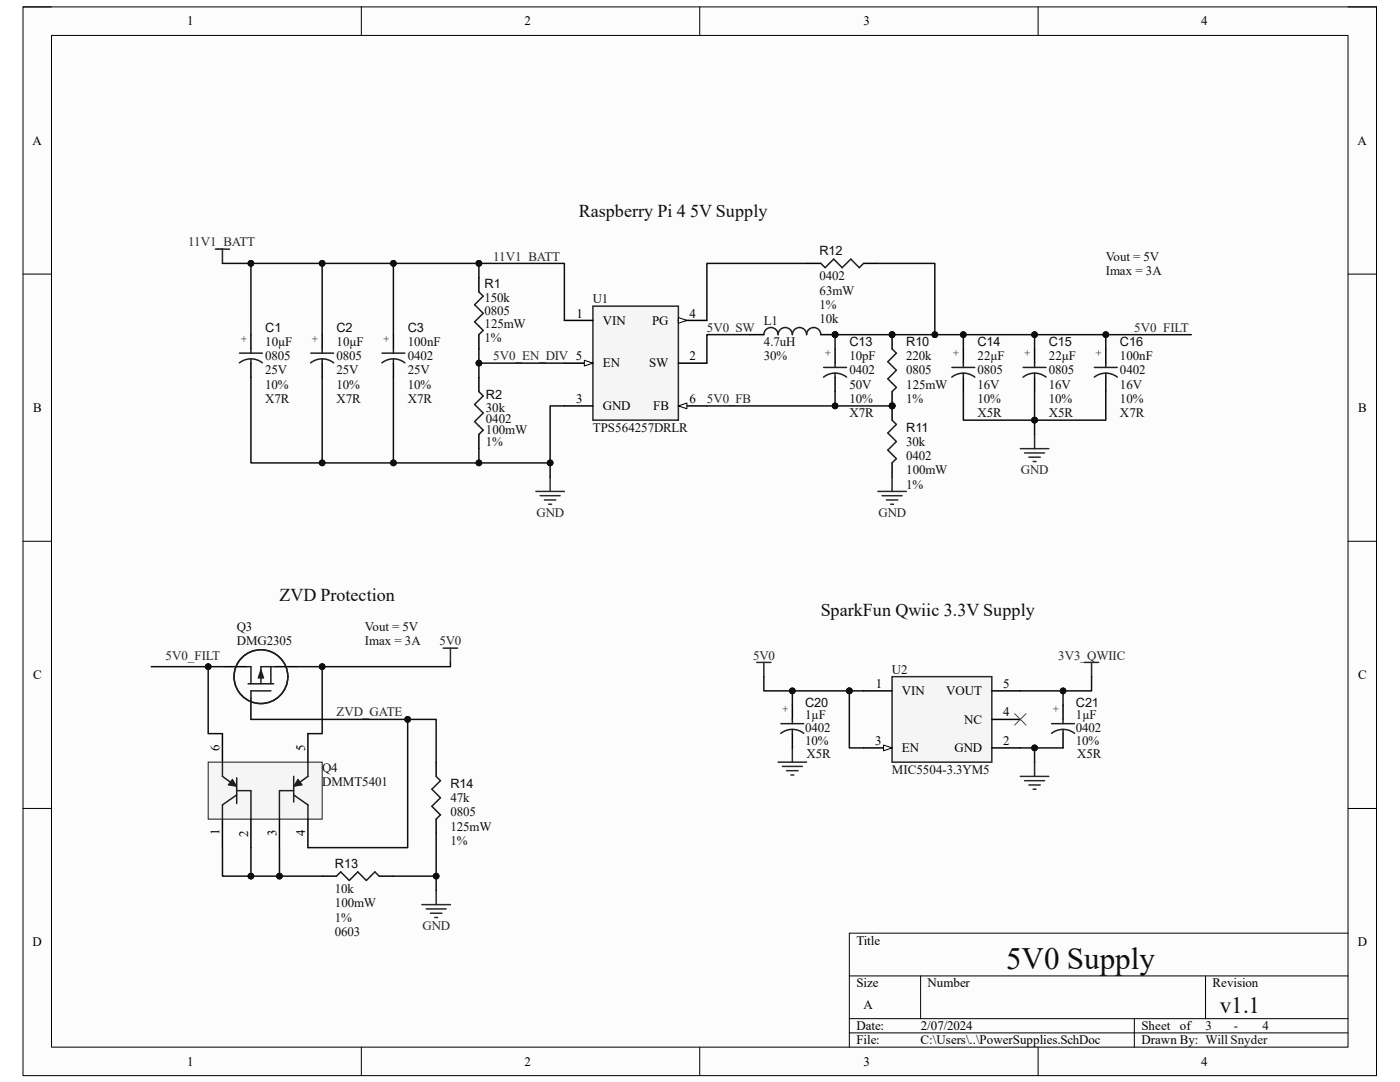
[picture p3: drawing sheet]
<svg xmlns="http://www.w3.org/2000/svg" width="279mm" height="216mm" viewBox="0 0 279 216" stroke-linecap="round" stroke-linejoin="round" font-family="sans-serif">
<path d="M4.6 1.4h270.1v213.2h-270.1z" fill-rule="evenodd" fill="#fcfcfc"/>
<path d="M4.6 1.4h270.1v213.2h-270.1z" fill="none" stroke="#000" stroke-width=".2"/>
<path d="M10.3 7.1h258.7v201.8h-258.7z" fill-rule="evenodd" fill="#fcfcfc"/>
<g fill="none" stroke="#000" stroke-width=".2">
<path d="M4.6 1.4h5.7M10.3 7.1h258.7v201.8h-258.7zM72.1 1.4v5.7M139.6 1.4v5.7M207.2 1.4v5.7M269 1.4h5.7v5.7M4.6 54.7h5.7M269 54.7h5.7M4.6 108h5.7M269 108h5.7M4.6 161.3h5.7M269 161.3h5.7"/>
<path d="M169.5 194.7h99.5M183.7 194.7v8.6M240.6 194.7v8.6M269 186.2h-99.5v22.7M72.1 208.9v5.7M139.6 208.9v5.7M169.5 203.3h99.5M169.5 206.1h99.5M207.2 208.9v5.7M226.4 203.3v5.6M274.7 208.9v5.7"/>
</g>
<path d="M43 49.7h2.8M44.4 49.7v2.9" fill="none" stroke="#262626" stroke-width=".3"/>
<path d="M95.6 55.4v2.8M95.6 66.8v2.8" fill="none" stroke="#000" stroke-width=".3"/>
<path d="M95.6 58.2l.8 .9-1.7 1.7 1.7 1.7-1.7 1.7 1.7 1.7-.8 .9" fill="none" stroke="#1c1c1c" stroke-width=".3"/>
<path d="M118.3 61.1h17.1v22.7h-17.1z" fill-rule="evenodd" fill="#f5f5f5"/>
<path d="M118.3 61.1h17.1v22.7h-17.1z" fill="none" stroke="#262626" stroke-width=".3"/>
<path d="M112.6 63.9h5.7M112.6 72.5h5.7" fill="none" stroke="#000" stroke-width=".3"/>
<path d="M116.6 71.9l1.7 .6-1.7 .5z" fill="#fbfbfb"/>
<path d="M116.6 71.9l1.7 .6-1.7 .5z" fill="none" stroke="#000" stroke-width=".2"/>
<path d="M135.4 81h5.7" fill="none" stroke="#000" stroke-width=".3"/>
<path d="M135.4 81l1.7-.6v1.2z" fill="#fbfbfb"/>
<path d="M135.4 81l1.7-.6v1.2z" fill="none" stroke="#000" stroke-width=".2"/>
<path d="M135.4 72.5h5.7M135.4 63.9h5.7" fill="none" stroke="#000" stroke-width=".3"/>
<path d="M135.4 63.4l1.7 .5-1.7 .6z" fill="#fbfbfb"/>
<path d="M135.4 63.4l1.7 .5-1.7 .6z" fill="none" stroke="#000" stroke-width=".2"/>
<path d="M50.1 66.8v2.8M50.1 72.5v2.8M64.3 66.8v2.8M64.3 72.5v2.8M78.5 66.8v2.8M78.5 72.5v2.8M95.6 75.3v2.8M220.7 69.6v2.9M220.7 75.3v2.8M95.6 86.7v2.8M112.6 81h5.7" fill="none" stroke="#000" stroke-width=".3"/>
<g fill="none" stroke="#1c1c1c" stroke-width=".3">
<path d="M47.8 70.5h4.6M50.1 69.6v.9M50.1 71.6v.9M52.4 72.4a3.7 3.7 0 0 0-4.6 0M62 70.5h4.6M64.3 69.6v.9M64.3 71.6v.9M66.6 72.4a3.7 3.7 0 0 0-4.6 0M76.2 70.5h4.6M78.5 69.6v.9M78.5 71.6v.9M80.8 72.4a3.7 3.7 0 0 0-4.6 0"/>
<path d="M95.6 78.1l.8 .9-1.7 1.7 1.7 1.7-1.7 1.7 1.7 1.7-.8 .9M218.4 73.3h4.6M220.7 72.5v.8M220.7 74.5v.8M223 75.2a3.7 3.7 0 0 0-4.6 .1"/>
</g>
<path d="M106.9 98.1h5.7M107.8 98.9h4M108.7 99.8h2.2M109.8 95.2v2.9M109.5 100.6h.6" fill="none" stroke="#262626" stroke-width=".3"/>
<circle cx="178" cy="81" r=".57" fill="#0e0e0e"/>
<circle cx="178" cy="81" r=".57" fill="none" stroke="#0e0e0e" stroke-width=".2"/>
<path d="M178 81v2.8M178 92.4v2.8" fill="none" stroke="#000" stroke-width=".3"/>
<circle cx="178" cy="81" r=".57" fill="#0e0e0e"/>
<circle cx="178" cy="81" r=".57" fill="none" stroke="#0e0e0e" stroke-width=".2"/>
<path d="M163.8 52.6l.9 .8 1.7-1.7 1.7 1.7 1.7-1.7 1.7 1.7 .8-.8M178 83.8l.9 .9-1.7 1.7 1.7 1.7-1.7 1.7 1.7 1.7-.9 .9" fill="none" stroke="#1c1c1c" stroke-width=".3"/>
<path d="M175.2 98.1h5.7M176 98.9h4M176.9 99.8h2.3M178 95.2v2.9M177.7 100.6h.6" fill="none" stroke="#262626" stroke-width=".3"/>
<path d="M161 52.6h2.8M172.3 52.6h2.9" fill="none" stroke="#000" stroke-width=".3"/>
<circle cx="178" cy="81" r=".57" fill="#0e0e0e"/>
<circle cx="178" cy="81" r=".57" fill="none" stroke="#0e0e0e" stroke-width=".2"/>
<circle cx="178" cy="66.8" r=".57" fill="#0e0e0e"/>
<circle cx="178" cy="66.8" r=".57" fill="none" stroke="#0e0e0e" stroke-width=".2"/>
<path d="M178 78.1v2.9" fill="none" stroke="#000" stroke-width=".3"/>
<circle cx="178" cy="81" r=".57" fill="#0e0e0e"/>
<circle cx="178" cy="81" r=".57" fill="none" stroke="#0e0e0e" stroke-width=".2"/>
<path d="M178 66.8v2.8" fill="none" stroke="#000" stroke-width=".3"/>
<circle cx="178" cy="66.8" r=".57" fill="#0e0e0e"/>
<circle cx="178" cy="66.8" r=".57" fill="none" stroke="#0e0e0e" stroke-width=".2"/>
<path d="M178 69.6l.9 .9-1.7 1.7 1.7 1.7-1.7 1.7 1.7 1.7-.9 .8" fill="none" stroke="#1c1c1c" stroke-width=".3"/>
<circle cx="166.7" cy="66.8" r=".57" fill="#0e0e0e"/>
<circle cx="166.7" cy="66.8" r=".57" fill="none" stroke="#0e0e0e" stroke-width=".2"/>
<path d="M149.6 66.8h2.8M163.8 66.8h2.9" fill="none" stroke="#000" stroke-width=".3"/>
<circle cx="166.7" cy="66.8" r=".57" fill="#0e0e0e"/>
<circle cx="166.7" cy="66.8" r=".57" fill="none" stroke="#0e0e0e" stroke-width=".2"/>
<path d="M152.4 66.8a1.42 1.42 0 0 1 1.5-1.4 1.42 1.42 0 0 1 1.4 1.4 1.42 1.42 0 0 1 1.4-1.4 1.42 1.42 0 0 1 1.4 1.4 1.42 1.42 0 0 1 1.5-1.4 1.42 1.42 0 0 1 1.4 1.4 1.42 1.42 0 0 1 1.4-1.4 1.42 1.42 0 0 1 1.4 1.4M190 73.3h4.5M192.3 72.5v.8M192.3 74.5v.8M194.5 75.2a3.7 3.7 0 0 0-4.6 .1M204.2 73.3h4.5M206.5 72.5v.8M206.5 74.5v.8M208.8 75.2a3.7 3.7 0 0 0-4.6 .1" fill="none" stroke="#1c1c1c" stroke-width=".3"/>
<path d="M192.3 69.6v2.9M192.3 75.3v2.8M206.5 69.6v2.9M206.5 75.3v2.8" fill="none" stroke="#000" stroke-width=".3"/>
<path d="M203.6 89.5h5.7M204.5 90.4h4M205.3 91.2h2.3M206.2 92.1h.6M206.5 86.7v2.8M88.5 129.3h2.8M89.9 129.3v2.9" fill="none" stroke="#262626" stroke-width=".3"/>
<path d="M41.6 152.1h22.7v11.3h-22.7z" fill-rule="evenodd" fill="#f5f5f5"/>
<path d="M41.6 152.1h22.7v11.3h-22.7z" fill="none" stroke="#1c1c1c" stroke-width=".2"/>
<path d="M44.4 146.4v5.7M44.4 163.4v5.7M50.1 163.4v5.7" fill="none" stroke="#000" stroke-width=".3"/>
<path d="M44.4 154.9l2 1.4M47.2 155.2v5.1M47.2 158.6l-2.8 2" fill="none" stroke="#1c1c1c" stroke-width=".3"/>
<path d="M46.4 155.5l.8 1.4-1.7-.3z" fill="#1c1c1c"/>
<path d="M46.4 155.5l.8 1.4-1.7-.3z" fill="none" stroke="#1c1c1c" stroke-width=".2"/>
<path d="M61.5 146.4v5.7M55.8 163.4v5.7M61.5 163.4v5.7" fill="none" stroke="#000" stroke-width=".3"/>
<path d="M44.4 152.1v2.8M58.6 154.9v5.1M61.5 152.1v2.8M44.4 160.6v2.8" fill="none" stroke="#1c1c1c" stroke-width=".3"/>
<path d="M59.5 155.5l.8 1.1-1.7 .3z" fill="#1c1c1c"/>
<path d="M59.5 155.5l.8 1.1-1.7 .3z" fill="none" stroke="#1c1c1c" stroke-width=".2"/>
<g fill="none" stroke="#1c1c1c" stroke-width=".3">
<path d="M164.4 73.3h4.5M166.7 72.5v.8M166.7 74.5v.8M168.9 75.2a3.7 3.7 0 0 0-4.5 .1M49.2 133h.9v3.4M49.5 136.4h5.1M50.1 137.9v1.4M54.9 133h-.8v3.4M47.2 157.8h2.9v5.6M58.6 158.6l2.9 2v2.8M58.6 157.8h-2.8v5.6M61.5 154.9l-2 1.4"/>
<path d="M87 154.9l.9 .9-1.7 1.7 1.7 1.7-1.7 1.7 1.7 1.7-.9 .8M67.1 174.8l.9-.8 1.7 1.7 1.7-1.7 1.7 1.7 1.7-1.7 .9 .8"/>
</g>
<path d="M166.7 69.6v2.9M166.7 75.3v2.8M45 133h4.2M50.1 139.3v4.2M54.9 133h4.3M87 152.1v2.8M64.3 174.8h2.8M75.7 174.8h2.8M87 163.4v2.9" fill="none" stroke="#000" stroke-width=".3"/>
<path d="M87 177.7v2.8M84.2 180.5h5.7M85.1 181.4h3.9M85.9 182.2h2.3M86.8 183.1h.5" fill="none" stroke="#262626" stroke-width=".3"/>
<path d="M52.1 133.6l.5 1.7h-1.1z" fill="#1c1c1c"/>
<path d="M52.1 133.6l.5 1.7h-1.1z" fill="none" stroke="#1c1c1c" stroke-width=".2"/>
<g fill="none" stroke="#1c1c1c" stroke-width=".3">
<path d="M50.1 137.9h4M54.1 133h-2v3.4"/>
<circle cx="52.1" cy="135" r="5.4"/>
</g>
<path d="M178 135h19.9v17.1h-19.9z" fill-rule="evenodd" fill="#f5f5f5"/>
<path d="M178 135h19.9v17.1h-19.9z" fill="none" stroke="#262626" stroke-width=".3"/>
<path d="M172.3 137.9h5.7M172.3 149.2h5.7" fill="none" stroke="#000" stroke-width=".3"/>
<path d="M176.3 148.7l1.7 .5-1.7 .6z" fill="#fbfbfb"/>
<path d="M176.3 148.7l1.7 .5-1.7 .6z" fill="none" stroke="#000" stroke-width=".2"/>
<path d="M197.9 137.9h5.7M158.1 140.7v2.8M158.1 146.4v2.8M197.9 143.6h5.7M197.9 149.2h5.7" fill="none" stroke="#000" stroke-width=".3"/>
<path d="M202.5 142.4l2.3 2.3M204.8 142.4l-2.3 2.3" fill="none" stroke="#4c4c4c" stroke-width=".2"/>
<g fill="none" stroke="#262626" stroke-width=".3">
<path d="M151 132.2h2.9M152.4 132.2v2.8M216.4 132.2h2.9M217.8 132.2v2.8M155.3 152.1h5.7M156.1 152.9h4M157 153.8h2.3M157.8 154.6h.6M158.1 149.2v2.9M203.6 154.9h5.7M204.5 155.8h4M205.3 156.6h2.3"/>
<path d="M206.2 157.5h.6M206.5 152.1v2.8"/>
</g>
<path d="M155.9 144.4h4.5M158.1 143.5v.9M158.1 145.5v.9M160.4 146.3a3.7 3.7 0 0 0-4.6 0" fill="none" stroke="#1c1c1c" stroke-width=".3"/>
<path d="M95.6 52.6v2.8" fill="none" stroke="#0e0e0e" stroke-width=".3"/>
<circle cx="95.6" cy="52.6" r=".57" fill="#0e0e0e"/>
<circle cx="95.6" cy="52.6" r=".57" fill="none" stroke="#0e0e0e" stroke-width=".2"/>
<path d="M95.6 69.6v2.9h17" fill="none" stroke="#0e0e0e" stroke-width=".3"/>
<circle cx="95.6" cy="72.5" r=".57" fill="#0e0e0e"/>
<circle cx="95.6" cy="72.5" r=".57" fill="none" stroke="#0e0e0e" stroke-width=".2"/>
<path d="M95.6 72.5v2.8" fill="none" stroke="#0e0e0e" stroke-width=".3"/>
<circle cx="95.6" cy="72.5" r=".57" fill="#0e0e0e"/>
<circle cx="95.6" cy="72.5" r=".57" fill="none" stroke="#0e0e0e" stroke-width=".2"/>
<path d="M112.6 81h-2.8v11.4h-14.2v-2.9" fill="none" stroke="#0e0e0e" stroke-width=".3"/>
<circle cx="109.8" cy="92.4" r=".57" fill="#0e0e0e"/>
<circle cx="109.8" cy="92.4" r=".57" fill="none" stroke="#0e0e0e" stroke-width=".2"/>
<circle cx="95.6" cy="92.4" r=".57" fill="#0e0e0e"/>
<circle cx="95.6" cy="92.4" r=".57" fill="none" stroke="#0e0e0e" stroke-width=".2"/>
<path d="M109.8 92.4v2.8" fill="none" stroke="#0e0e0e" stroke-width=".3"/>
<circle cx="109.8" cy="92.4" r=".57" fill="#0e0e0e"/>
<circle cx="109.8" cy="92.4" r=".57" fill="none" stroke="#0e0e0e" stroke-width=".2"/>
<path d="M78.5 52.6v14.2" fill="none" stroke="#0e0e0e" stroke-width=".3"/>
<circle cx="78.5" cy="52.6" r=".57" fill="#0e0e0e"/>
<circle cx="78.5" cy="52.6" r=".57" fill="none" stroke="#0e0e0e" stroke-width=".2"/>
<path d="M64.3 52.6v14.2" fill="none" stroke="#0e0e0e" stroke-width=".3"/>
<circle cx="64.3" cy="52.6" r=".57" fill="#0e0e0e"/>
<circle cx="64.3" cy="52.6" r=".57" fill="none" stroke="#0e0e0e" stroke-width=".2"/>
<path d="M50.1 52.6v14.2" fill="none" stroke="#0e0e0e" stroke-width=".3"/>
<circle cx="50.1" cy="52.6" r=".57" fill="#0e0e0e"/>
<circle cx="50.1" cy="52.6" r=".57" fill="none" stroke="#0e0e0e" stroke-width=".2"/>
<path d="M64.3 75.3v17.1" fill="none" stroke="#0e0e0e" stroke-width=".3"/>
<circle cx="64.3" cy="92.4" r=".57" fill="#0e0e0e"/>
<circle cx="64.3" cy="92.4" r=".57" fill="none" stroke="#0e0e0e" stroke-width=".2"/>
<path d="M78.5 75.3v17.1" fill="none" stroke="#0e0e0e" stroke-width=".3"/>
<circle cx="78.5" cy="92.4" r=".57" fill="#0e0e0e"/>
<circle cx="78.5" cy="92.4" r=".57" fill="none" stroke="#0e0e0e" stroke-width=".2"/>
<path d="M206.5 78.1v5.7" fill="none" stroke="#0e0e0e" stroke-width=".3"/>
<circle cx="206.5" cy="83.8" r=".57" fill="#0e0e0e"/>
<circle cx="206.5" cy="83.8" r=".57" fill="none" stroke="#0e0e0e" stroke-width=".2"/>
<path d="M206.5 83.8v2.9" fill="none" stroke="#0e0e0e" stroke-width=".3"/>
<circle cx="206.5" cy="83.8" r=".57" fill="#0e0e0e"/>
<circle cx="206.5" cy="83.8" r=".57" fill="none" stroke="#0e0e0e" stroke-width=".2"/>
<path d="M206.5 66.8v2.8" fill="none" stroke="#0e0e0e" stroke-width=".3"/>
<circle cx="206.5" cy="66.8" r=".57" fill="#0e0e0e"/>
<circle cx="206.5" cy="66.8" r=".57" fill="none" stroke="#0e0e0e" stroke-width=".2"/>
<path d="M175.2 52.6h11.4v14.2" fill="none" stroke="#0e0e0e" stroke-width=".3"/>
<circle cx="186.6" cy="66.8" r=".57" fill="#0e0e0e"/>
<circle cx="186.6" cy="66.8" r=".57" fill="none" stroke="#0e0e0e" stroke-width=".2"/>
<path d="M161 52.6h-19.9v11.3M192.3 66.8v2.8" fill="none" stroke="#0e0e0e" stroke-width=".3"/>
<circle cx="192.3" cy="66.8" r=".57" fill="#0e0e0e"/>
<circle cx="192.3" cy="66.8" r=".57" fill="none" stroke="#0e0e0e" stroke-width=".2"/>
<path d="M220.7 66.8v2.8" fill="none" stroke="#0e0e0e" stroke-width=".3"/>
<circle cx="220.7" cy="66.8" r=".57" fill="#0e0e0e"/>
<circle cx="220.7" cy="66.8" r=".57" fill="none" stroke="#0e0e0e" stroke-width=".2"/>
<path d="M81.4 143.5h5.6v8.6" fill="none" stroke="#0e0e0e" stroke-width=".3"/>
<circle cx="81.4" cy="143.5" r=".57" fill="#0e0e0e"/>
<circle cx="81.4" cy="143.5" r=".57" fill="none" stroke="#0e0e0e" stroke-width=".2"/>
<path d="M149.6 66.8h-8.5v5.7M166.7 78.1v2.9" fill="none" stroke="#0e0e0e" stroke-width=".3"/>
<circle cx="166.7" cy="81" r=".57" fill="#0e0e0e"/>
<circle cx="166.7" cy="81" r=".57" fill="none" stroke="#0e0e0e" stroke-width=".2"/>
<path d="M166.7 66.8v2.8" fill="none" stroke="#0e0e0e" stroke-width=".3"/>
<circle cx="166.7" cy="66.8" r=".57" fill="#0e0e0e"/>
<circle cx="166.7" cy="66.8" r=".57" fill="none" stroke="#0e0e0e" stroke-width=".2"/>
<path d="M50.1 169.1v5.7" fill="none" stroke="#0e0e0e" stroke-width=".3"/>
<circle cx="50.1" cy="174.8" r=".57" fill="#0e0e0e"/>
<circle cx="50.1" cy="174.8" r=".57" fill="none" stroke="#0e0e0e" stroke-width=".2"/>
<path d="M55.8 169.1v5.7" fill="none" stroke="#0e0e0e" stroke-width=".3"/>
<circle cx="55.8" cy="174.8" r=".57" fill="#0e0e0e"/>
<circle cx="55.8" cy="174.8" r=".57" fill="none" stroke="#0e0e0e" stroke-width=".2"/>
<path d="M41.6 133v13.4h2.8" fill="none" stroke="#0e0e0e" stroke-width=".3"/>
<circle cx="41.5" cy="133" r=".57" fill="#0e0e0e"/>
<circle cx="41.5" cy="133" r=".57" fill="none" stroke="#0e0e0e" stroke-width=".2"/>
<path d="M78.5 174.8h8.5" fill="none" stroke="#0e0e0e" stroke-width=".3"/>
<circle cx="87" cy="174.8" r=".57" fill="#0e0e0e"/>
<circle cx="87" cy="174.8" r=".57" fill="none" stroke="#0e0e0e" stroke-width=".2"/>
<path d="M44.4 52.6h68.2v11.3" fill="none" stroke="#0e0e0e" stroke-width=".3"/>
<circle cx="95.6" cy="52.6" r=".57" fill="#0e0e0e"/>
<circle cx="95.6" cy="52.6" r=".57" fill="none" stroke="#0e0e0e" stroke-width=".2"/>
<circle cx="78.5" cy="52.6" r=".57" fill="#0e0e0e"/>
<circle cx="78.5" cy="52.6" r=".57" fill="none" stroke="#0e0e0e" stroke-width=".2"/>
<circle cx="64.3" cy="52.6" r=".57" fill="#0e0e0e"/>
<circle cx="64.3" cy="52.6" r=".57" fill="none" stroke="#0e0e0e" stroke-width=".2"/>
<circle cx="50.1" cy="52.6" r=".57" fill="#0e0e0e"/>
<circle cx="50.1" cy="52.6" r=".57" fill="none" stroke="#0e0e0e" stroke-width=".2"/>
<path d="M50.1 75.3v17.1h45.5" fill="none" stroke="#0e0e0e" stroke-width=".3"/>
<circle cx="64.3" cy="92.4" r=".57" fill="#0e0e0e"/>
<circle cx="64.3" cy="92.4" r=".57" fill="none" stroke="#0e0e0e" stroke-width=".2"/>
<circle cx="78.5" cy="92.4" r=".57" fill="#0e0e0e"/>
<circle cx="78.5" cy="92.4" r=".57" fill="none" stroke="#0e0e0e" stroke-width=".2"/>
<circle cx="95.6" cy="92.4" r=".57" fill="#0e0e0e"/>
<circle cx="95.6" cy="92.4" r=".57" fill="none" stroke="#0e0e0e" stroke-width=".2"/>
<path d="M141.1 81h36.9" fill="none" stroke="#0e0e0e" stroke-width=".3"/>
<circle cx="178" cy="81" r=".57" fill="#0e0e0e"/>
<circle cx="178" cy="81" r=".57" fill="none" stroke="#0e0e0e" stroke-width=".2"/>
<circle cx="166.7" cy="81" r=".57" fill="#0e0e0e"/>
<circle cx="166.7" cy="81" r=".57" fill="none" stroke="#0e0e0e" stroke-width=".2"/>
<path d="M166.7 66.8h71" fill="none" stroke="#0e0e0e" stroke-width=".3"/>
<circle cx="166.7" cy="66.8" r=".57" fill="#0e0e0e"/>
<circle cx="166.7" cy="66.8" r=".57" fill="none" stroke="#0e0e0e" stroke-width=".2"/>
<circle cx="178" cy="66.8" r=".57" fill="#0e0e0e"/>
<circle cx="178" cy="66.8" r=".57" fill="none" stroke="#0e0e0e" stroke-width=".2"/>
<circle cx="186.6" cy="66.8" r=".57" fill="#0e0e0e"/>
<circle cx="186.6" cy="66.8" r=".57" fill="none" stroke="#0e0e0e" stroke-width=".2"/>
<circle cx="192.3" cy="66.8" r=".57" fill="#0e0e0e"/>
<circle cx="192.3" cy="66.8" r=".57" fill="none" stroke="#0e0e0e" stroke-width=".2"/>
<circle cx="206.5" cy="66.8" r=".57" fill="#0e0e0e"/>
<circle cx="206.5" cy="66.8" r=".57" fill="none" stroke="#0e0e0e" stroke-width=".2"/>
<circle cx="220.7" cy="66.8" r=".57" fill="#0e0e0e"/>
<circle cx="220.7" cy="66.8" r=".57" fill="none" stroke="#0e0e0e" stroke-width=".2"/>
<path d="M192.3 78.1v5.7h28.4v-5.7" fill="none" stroke="#0e0e0e" stroke-width=".3"/>
<circle cx="206.5" cy="83.8" r=".57" fill="#0e0e0e"/>
<circle cx="206.5" cy="83.8" r=".57" fill="none" stroke="#0e0e0e" stroke-width=".2"/>
<path d="M50.1 143.5h31.3v25.6h-19.9" fill="none" stroke="#0e0e0e" stroke-width=".3"/>
<circle cx="81.4" cy="143.5" r=".57" fill="#0e0e0e"/>
<circle cx="81.4" cy="143.5" r=".57" fill="none" stroke="#0e0e0e" stroke-width=".2"/>
<path d="M64.3 133v13.4h-2.8" fill="none" stroke="#0e0e0e" stroke-width=".3"/>
<circle cx="64.3" cy="133" r=".57" fill="#0e0e0e"/>
<circle cx="64.3" cy="133" r=".57" fill="none" stroke="#0e0e0e" stroke-width=".2"/>
<path d="M30.2 133h14.8" fill="none" stroke="#0e0e0e" stroke-width=".3"/>
<circle cx="41.5" cy="133" r=".57" fill="#0e0e0e"/>
<circle cx="41.5" cy="133" r=".57" fill="none" stroke="#0e0e0e" stroke-width=".2"/>
<path d="M44.4 169.1v5.7h19.9" fill="none" stroke="#0e0e0e" stroke-width=".3"/>
<circle cx="55.8" cy="174.8" r=".57" fill="#0e0e0e"/>
<circle cx="55.8" cy="174.8" r=".57" fill="none" stroke="#0e0e0e" stroke-width=".2"/>
<circle cx="50.1" cy="174.8" r=".57" fill="#0e0e0e"/>
<circle cx="50.1" cy="174.8" r=".57" fill="none" stroke="#0e0e0e" stroke-width=".2"/>
<path d="M89.9 132.2v.8h-30.7" fill="none" stroke="#0e0e0e" stroke-width=".3"/>
<circle cx="64.3" cy="133" r=".57" fill="#0e0e0e"/>
<circle cx="64.3" cy="133" r=".57" fill="none" stroke="#0e0e0e" stroke-width=".2"/>
<path d="M87 166.3v11.4" fill="none" stroke="#0e0e0e" stroke-width=".3"/>
<circle cx="87" cy="174.8" r=".57" fill="#0e0e0e"/>
<circle cx="87" cy="174.8" r=".57" fill="none" stroke="#0e0e0e" stroke-width=".2"/>
<path d="M169.5 137.9v11.3h2.8" fill="none" stroke="#0e0e0e" stroke-width=".3"/>
<circle cx="169.5" cy="137.9" r=".57" fill="#0e0e0e"/>
<circle cx="169.5" cy="137.9" r=".57" fill="none" stroke="#0e0e0e" stroke-width=".2"/>
<path d="M203.6 149.2h2.9v2.9" fill="none" stroke="#0e0e0e" stroke-width=".3"/>
<circle cx="206.5" cy="149.2" r=".57" fill="#0e0e0e"/>
<circle cx="206.5" cy="149.2" r=".57" fill="none" stroke="#0e0e0e" stroke-width=".2"/>
<path d="M169.5 137.9h2.8" fill="none" stroke="#0e0e0e" stroke-width=".3"/>
<circle cx="169.5" cy="137.9" r=".57" fill="#0e0e0e"/>
<circle cx="169.5" cy="137.9" r=".57" fill="none" stroke="#0e0e0e" stroke-width=".2"/>
<path d="M158.1 137.9v2.8" fill="none" stroke="#0e0e0e" stroke-width=".3"/>
<circle cx="158.1" cy="137.9" r=".57" fill="#0e0e0e"/>
<circle cx="158.1" cy="137.9" r=".57" fill="none" stroke="#0e0e0e" stroke-width=".2"/>
<path d="M152.4 135v2.9h17.1" fill="none" stroke="#0e0e0e" stroke-width=".3"/>
<circle cx="158.1" cy="137.9" r=".57" fill="#0e0e0e"/>
<circle cx="158.1" cy="137.9" r=".57" fill="none" stroke="#0e0e0e" stroke-width=".2"/>
<circle cx="169.5" cy="137.9" r=".57" fill="#0e0e0e"/>
<circle cx="169.5" cy="137.9" r=".57" fill="none" stroke="#0e0e0e" stroke-width=".2"/>
<path d="M206.5 149.2h5.7" fill="none" stroke="#0e0e0e" stroke-width=".3"/>
<circle cx="206.5" cy="149.2" r=".57" fill="#0e0e0e"/>
<circle cx="206.5" cy="149.2" r=".57" fill="none" stroke="#0e0e0e" stroke-width=".2"/>
<path d="M203.6 137.9h8.6v2.8" fill="none" stroke="#0e0e0e" stroke-width=".3"/>
<circle cx="212.2" cy="137.9" r=".57" fill="#0e0e0e"/>
<circle cx="212.2" cy="137.9" r=".57" fill="none" stroke="#0e0e0e" stroke-width=".2"/>
<path d="M217.8 135v2.9h-5.6" fill="none" stroke="#0e0e0e" stroke-width=".3"/>
<circle cx="212.2" cy="137.9" r=".57" fill="#0e0e0e"/>
<circle cx="212.2" cy="137.9" r=".57" fill="none" stroke="#0e0e0e" stroke-width=".2"/>
<path d="M212.2 140.7v2.9M212.2 146.4v2.8" fill="none" stroke="#000" stroke-width=".3"/>
<path d="M209.9 144.4h4.5M212.2 143.6v.8M212.2 145.5v.9M214.5 146.3a3.7 3.7 0 0 0-4.6 0" fill="none" stroke="#1c1c1c" stroke-width=".3"/>
<text font-size="6.2" fill="#0e0e0e" x="200.8" y="193.4">5V0 Supply</text>
<text font-size="4.6" fill="#0e0e0e" x="243.4" y="202.2">v1.1</text>
<g font-size="3.6" fill="#0e0e0e">
<text x="115.5" y="43.2">Raspberry Pi 4 5V Supply</text>
<text x="55.8" y="120">ZVD Protection</text>
<text x="163.8" y="122.9">SparkFun Qwiic 3.3V Supply</text>
</g>
<g font-size="2.6">
<text x="37.4" y="5.1">1</text>
<text x="104.7" y="5.1">2</text>
<text x="172.3" y="5.1">3</text>
<text x="239.7" y="5.1">4</text>
<text x="6.5" y="28.9">A</text>
<text x="270.9" y="28.9">A</text>
<text x="115.1" y="63.4">1</text>
<text x="120.3" y="64.8">VIN</text>
<text x="130.1" y="64.8">PG</text>
<text x="137.6" y="63.4">4</text>
<text x="137.6" y="71.9">2</text>
<text x="120.3" y="73.3">EN</text>
<text x="129.5" y="73.3">SW</text>
<text x="6.6" y="82.2">B</text>
<text x="115" y="80.4">3</text>
<text x="120.3" y="81.8">GND</text>
<text x="130.4" y="81.8">FB</text>
<text x="137.6" y="80.4">6</text>
<text x="271.1" y="82.2">B</text>
<text x="6.6" y="135.5">C</text>
<text x="174.8" y="137.3">1</text>
<text x="200.2" y="137.3">5</text>
<text x="271.1" y="135.5">C</text>
<text x="180" y="138.7">VIN</text>
<text x="188.8" y="138.7">VOUT</text>
<text x="200.2" y="143">4</text>
<text x="43.8" y="149.8" transform="rotate(-90 43.8 149.8)">6</text>
<text x="60.9" y="149.8" transform="rotate(-90 60.9 149.8)">5</text>
<text x="174.7" y="148.7">3</text>
<text x="192.4" y="144.4">NC</text>
<text x="200.2" y="148.7">2</text>
<text x="180" y="150.1">EN</text>
<text x="190.5" y="150.1">GND</text>
<text x="43.8" y="166.7" transform="rotate(-90 43.8 166.7)">1</text>
<text x="49.5" y="166.9" transform="rotate(-90 49.5 166.9)">2</text>
<text x="55.2" y="166.8" transform="rotate(-90 55.2 166.8)">3</text>
<text x="60.9" y="166.9" transform="rotate(-90 60.9 166.9)">4</text>
<text x="6.5" y="188.8">D</text>
<text x="170.9" y="188.5">Title</text>
<text x="271" y="188.8">D</text>
<text x="170.9" y="197">Size</text>
<text x="185.1" y="197">Number</text>
<text x="242" y="197">Revision</text>
<text x="172.3" y="201.3">A</text>
<text x="170.9" y="205.5">Date:</text>
<text x="170.9" y="208.4">File:</text>
<text x="183.7" y="208.4">C:\Users\..\PowerSupplies.SchDoc</text>
<text x="183.7" y="205.5">2/07/2024</text>
<text x="227.8" y="205.5">Sheet</text>
<text x="227.8" y="208.4">Drawn By: Will Snyder</text>
<text x="235.5" y="205.5">of</text>
<text x="37.4" y="212.6">1</text>
<text x="104.7" y="212.6">2</text>
<text x="172.3" y="212.6">3</text>
<text x="239.7" y="212.6">4</text>
</g>
<g font-size="2.6" fill="#262626">
<text x="37.5" y="49.1">11V1_BATT</text>
<text x="98.4" y="52">11V1_BATT</text>
<text x="98.4" y="71.9">5V0_EN_DIV 5</text>
<text x="141.1" y="66.2">5V0_SW</text>
<text x="226.4" y="66.2">5V0_FILT</text>
<text x="141.1" y="80.4">5V0_FB</text>
<text x="203.7" y="94.7">GND</text>
<text x="107.1" y="103.2">GND</text>
<text x="175.3" y="103.2">GND</text>
<text x="33" y="131.6">5V0_FILT</text>
<text x="87.7" y="128.8">5V0</text>
<text x="150.3" y="131.6">5V0</text>
<text x="211.2" y="131.6">3V3_QWIIC</text>
<text x="67.1" y="143">ZVD_GATE</text>
<text x="84.3" y="185.6">GND</text>
</g>
<g font-size="2.6" fill="#0e0e0e">
<text x="220.7" y="52">Vout = 5V</text>
<text x="163.5" y="56">0402</text>
<text x="163.5" y="58.8">63mW</text>
<text x="220.7" y="54.8">Imax = 3A</text>
<text x="96.7" y="65.4">125mW</text>
<text x="96.7" y="60.2">150k</text>
<text x="96.7" y="62.8">0805</text>
<text x="118.3" y="60.5">U1</text>
<text x="152.4" y="64.8">L1</text>
<text x="163.5" y="61.6">1%</text>
<text x="163.5" y="64.5">10k</text>
<text x="52.9" y="69">10µF</text>
<text x="52.9" y="71.9">0805</text>
<text x="67.1" y="69">10µF</text>
<text x="67.1" y="71.9">0805</text>
<text x="81.4" y="71.9">0402</text>
<text x="81.4" y="69">100nF</text>
<text x="96.7" y="68.2">1%</text>
<text x="152.4" y="69">4.7uH</text>
<text x="152.4" y="71.9">30%</text>
<text x="169.5" y="71.9">10pF</text>
<text x="180.8" y="71.9">220k</text>
<text x="195.1" y="71.9">22µF</text>
<text x="209.3" y="71.9">22µF</text>
<text x="223.5" y="71.9">100nF</text>
<text x="52.9" y="74.7">25V</text>
<text x="52.9" y="77.6">10%</text>
<text x="67.1" y="74.7">25V</text>
<text x="67.1" y="77.6">10%</text>
<text x="81.4" y="77.6">10%</text>
<text x="81.4" y="74.7">25V</text>
<text x="169.5" y="74.7">0402</text>
<text x="169.5" y="77.6">50V</text>
<text x="180.8" y="77.6">125mW</text>
<text x="180.8" y="74.7">0805</text>
<text x="195.1" y="77.6">16V</text>
<text x="195.1" y="74.7">0805</text>
<text x="209.3" y="77.6">16V</text>
<text x="209.3" y="74.7">0805</text>
<text x="223.5" y="74.7">0402</text>
<text x="223.5" y="77.6">16V</text>
<text x="52.9" y="80.4">X7R</text>
<text x="67.1" y="80.4">X7R</text>
<text x="81.4" y="80.4">X7R</text>
<text x="97" y="82.1">30k</text>
<text x="169.5" y="80.4">10%</text>
<text x="169.5" y="83.3">X7R</text>
<text x="180.8" y="80.4">1%</text>
<text x="195.1" y="83.3">X5R</text>
<text x="195.1" y="80.4">10%</text>
<text x="209.3" y="83.3">X5R</text>
<text x="209.3" y="80.4">10%</text>
<text x="223.5" y="80.4">10%</text>
<text x="223.5" y="83.3">X7R</text>
<text x="97" y="84.4">0402</text>
<text x="97" y="86.7">100mW</text>
<text x="97" y="88.9">1%</text>
<text x="118.3" y="86.1">TPS564257DRLR</text>
<text x="180.8" y="88.9">30k</text>
<text x="180.8" y="91.8">0402</text>
<text x="180.8" y="94.7">100mW</text>
<text x="180.8" y="97.5">1%</text>
<text x="47.2" y="125.9">Q3</text>
<text x="72.8" y="125.9">Vout = 5V</text>
<text x="47.2" y="128.8">DMG2305</text>
<text x="72.8" y="128.8">Imax = 3A</text>
<text x="178" y="134.5">U2</text>
<text x="160.7" y="143.6">1µF</text>
<text x="214.7" y="143.6">1µF</text>
<text x="160.7" y="146.1">0402</text>
<text x="160.7" y="148.7">10%</text>
<text x="214.7" y="146.1">0402</text>
<text x="214.7" y="148.7">10%</text>
<text x="64.3" y="154.1">Q4</text>
<text x="161" y="151.2">X5R</text>
<text x="178" y="154.3">MIC5504-3.3YM5</text>
<text x="215" y="151.2">X5R</text>
<text x="64.3" y="156.9">DMMT5401</text>
<text x="89.9" y="160">47k</text>
<text x="89.9" y="162.9">0805</text>
<text x="89.9" y="165.7">125mW</text>
<text x="89.9" y="168.6">1%</text>
<text x="66.8" y="178.2">10k</text>
<text x="66.8" y="181.1">100mW</text>
<text x="66.8" y="183.9">1%</text>
<text x="66.8" y="186.8">0603</text>
<text x="240.6" y="205.5">3</text>
<text x="246.3" y="205.5">-</text>
<text x="252" y="205.5">4</text>
</g>
<g font-size="2.5" fill="#0e0e0e">
<text x="163.5" y="50.9">R12</text>
<text x="96.7" y="57.4">R1</text>
<text x="52.9" y="66.2">C1</text>
<text x="67.1" y="66.2">C2</text>
<text x="81.4" y="66.2">C3</text>
<text x="169.5" y="69">C13</text>
<text x="180.8" y="69">R10</text>
<text x="195.1" y="69">C14</text>
<text x="209.3" y="69">C15</text>
<text x="223.5" y="69">C16</text>
<text x="97" y="79.6">R2</text>
<text x="180.8" y="86.1">R11</text>
<text x="160.7" y="141">C20</text>
<text x="214.7" y="141">C21</text>
<text x="89.9" y="157.2">R14</text>
<text x="66.8" y="173.1">R13</text>
</g>
<g font-size="2.1">
<text x="48" y="67.1" transform="rotate(90 48 67.1)">+</text>
<text x="62.2" y="67.1" transform="rotate(90 62.2 67.1)">+</text>
<text x="76.4" y="67.1" transform="rotate(90 76.4 67.1)">+</text>
<text x="164.6" y="69.9" transform="rotate(90 164.6 69.9)">+</text>
<text x="190.1" y="69.9" transform="rotate(90 190.1 69.9)">+</text>
<text x="204.3" y="69.9" transform="rotate(90 204.3 69.9)">+</text>
<text x="218.6" y="69.9" transform="rotate(90 218.6 69.9)">+</text>
<text x="156" y="141" transform="rotate(90 156 141)">+</text>
<text x="210.1" y="141" transform="rotate(90 210.1 141)">+</text>
</g>
</svg>
